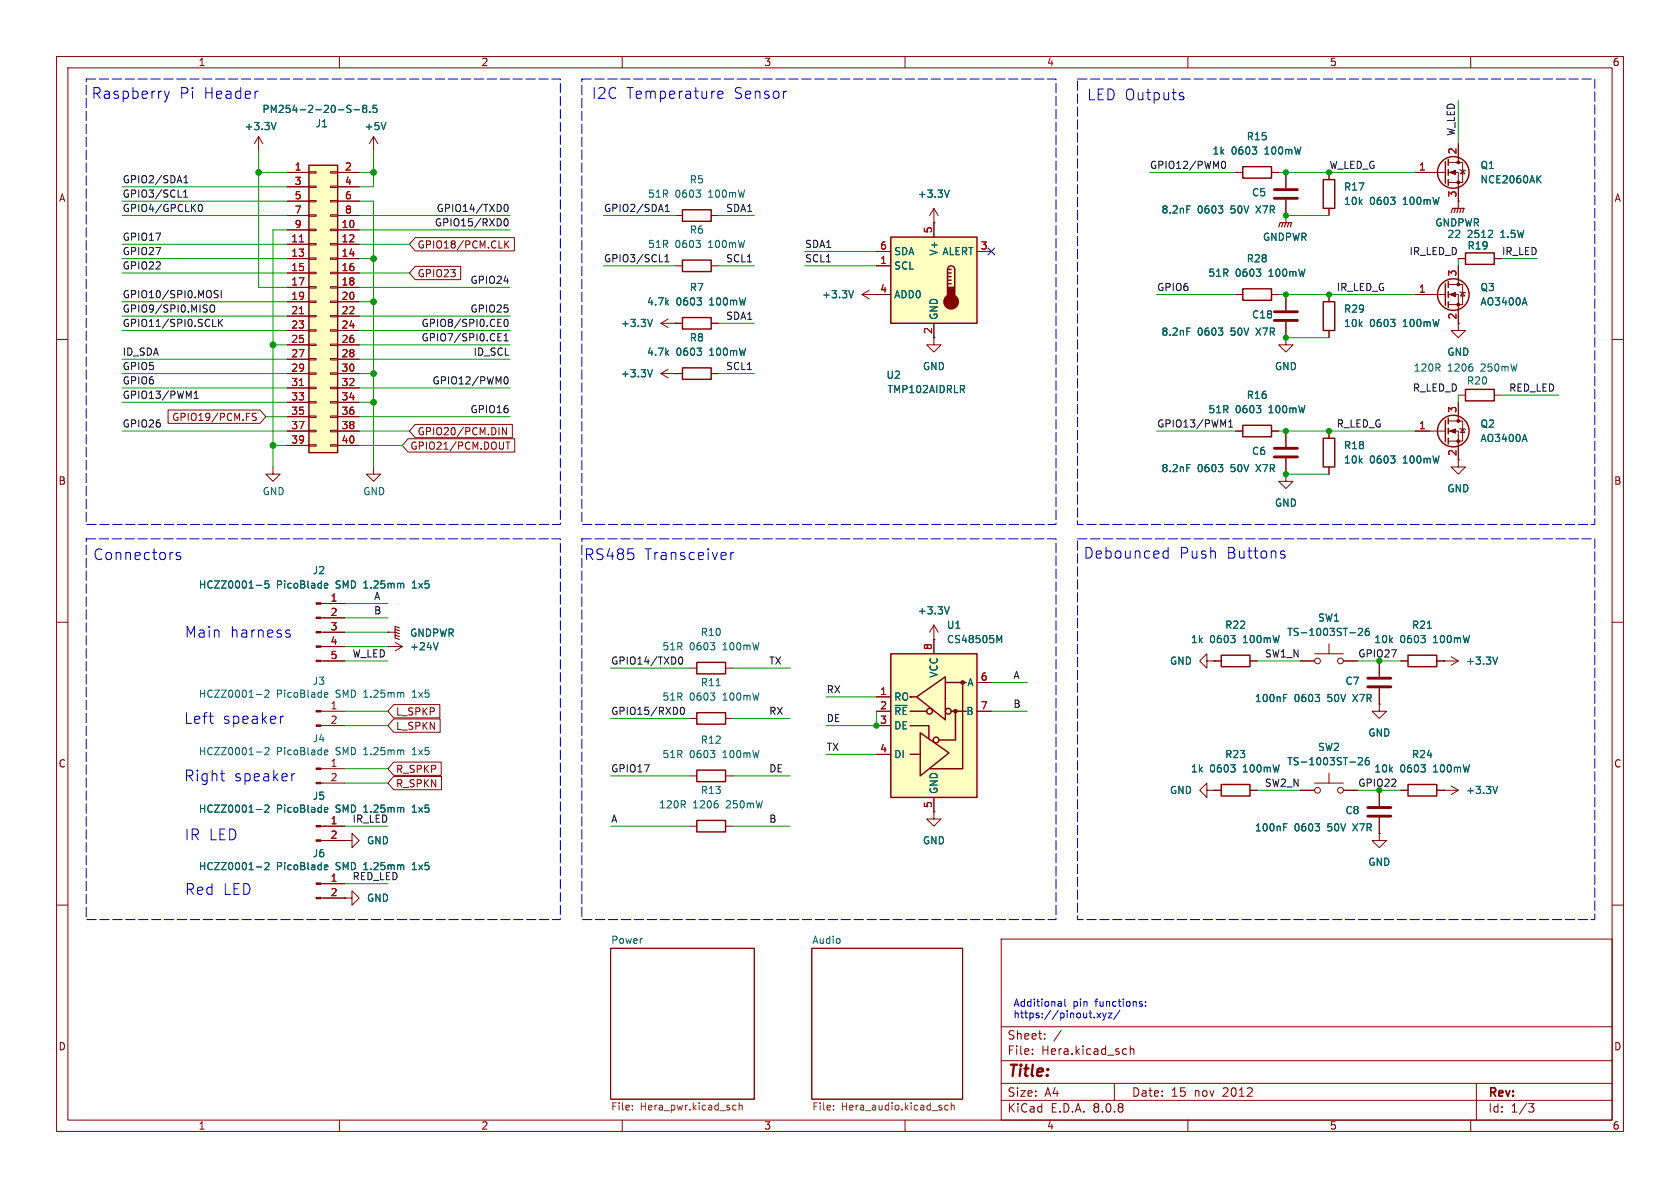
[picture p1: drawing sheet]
<svg xmlns="http://www.w3.org/2000/svg" width="297mm" height="210mm" viewBox="0 0 297 210" stroke-linecap="round" stroke-linejoin="round" font-family="sans-serif">
<g fill="none" stroke="#840000" stroke-width=".18">
<path d="M10 10h277v190h-277zM12 12h273v186h-273zM60 10v2M110 10v2M160 10v2M210 10v2M260 10v2M10 60h2M285 60h2M10 110h2M121.9 118.1h1.3M128.3 118.1h1.2"/>
<path d="M165.1 113h.1M165.1 110.5l-.8 1.3M165.1 110.5v2.5M165.1 110.5l.8 1.3M229.9 116.8h2.5M232.4 115.6h5.1M234.9 113.8v1.8M237.5 116.8h2.5M255.3 116.8h.1M255.3 116.8h2.5M256.5 116.1l1.3 .7M257.8 116.8l-1.3 .8"/>
<path d="M285 110h2M10 160h2M107.9 167.6h25.4v26.7h-25.4zM143.5 167.6h26.7v26.7h-26.7zM177 166h108v32h-108zM285 160h2M60 198v2M110 198v2M160 198v2M177 194.5h108M177 191.5h108M177 187.5h108"/>
<path d="M177 181.5h108M182.5 186.3v.1M182.5 185.5v.1M184.7 183.6v.1M184.7 182.8v.1M187.6 182.1l-1.3 2M197 191.5v3M199 185.4l.2 .1M199.2 186.3l-.2 .1M199.8 184.9v1.5M199.8 185.5l.2-.1 .4 .1 .1 .9M210 198v2"/>
<path d="M260 198v2M261 191.5v6.5M270.2 195.1h1l-.5 .6 .4 .1 .1 .5-.3 .3h-.4"/>
<circle cx="232.9" cy="116.8" r=".51"/>
<circle cx="237" cy="116.8" r=".51"/>
</g>
<path d="M111.8 196.1v.1M111.8 195.4v.2M129.6 196.2h.5M129.6 195.4h.5M130.7 195.5l.1-.1h.4v.8M130.7 194.9v1.3M147.4 196.1v.1M147.4 195.4v.2M167.6 195.4h-.3l-.3 .2 .1 .6h.5M168.2 195.5l.1-.1h.3l.1 .8M168.2 194.9v1.3" fill="none" stroke="#725600" stroke-width=".18"/>
<path d="M125.6 113.6h.8l-.5 .5M126.3 114.2v.6M167.8 107.3l-.4 1.2M240.2 111.2l.4-.1 .3 .3-.8 .9h.8M242 111.1h-.4a.86 .86 0 0 0 0 1.2l.4-.1 .1-.4-.3-.2h-.3l-.1 .2M264.8 116.1l-.5 1.3" fill="none" stroke="#006464" stroke-width=".18"/>
<path d="M123.2 117.1h5.1v2h-5.1z" fill="none" stroke="#840000" stroke-width=".25"/>
<path d="M157.5 115.6h15.2v25.4h-15.2z" fill="#ffffc2"/>
<g fill="none" stroke="#840000" stroke-width=".25">
<path d="M219.7 29.5h5.1v2h-5.1zM219.7 51.1h5.1v2h-5.1zM259.1 44.7h5.1v2h-5.1zM219.7 75.2h5.1v2h-5.1zM157.5 115.6h15.2v25.4h-15.2zM215.9 115.8h5.1v2.1h-5.1zM123.2 136.1h5.1v2.1h-5.1zM123.2 126h5.1v2h-5.1zM160.9 128.3h3.3v2.3M160.9 125.7h2.9M160.9 133.4h1.7M161 123.2h-.1h1"/>
<path d="M162.1 123.2l5-3.6v7.7zM162.7 129.5l5.1 3.6-5.1 4.1zM167.1 120.7h3.7M168.1 125.7h2.7M168.9 125.7v5.1h-2.9M170.2 120.7v15.2h-5.7M123.2 145h5.1v2.1h-5.1z"/>
<circle cx="164.3" cy="125.7" r=".51"/>
<circle cx="165.5" cy="130.8" r=".51"/>
<circle cx="167.6" cy="125.7" r=".51"/>
</g>
<g fill="#840000" stroke="#840000" stroke-width=".25">
<circle cx="168.9" cy="125.7" r=".28"/>
<circle cx="170.2" cy="120.7" r=".28"/>
</g>
<g fill="none" stroke="#840000" stroke-width=".18">
<path d="M45.7 24.1l-.7 1.3M45.7 24.1v2.6M45.7 24.1l.8 1.3M66 24.1l-.7 1.3M66 24.1v2.6M66 24.1l.8 1.3M218.4 30.5h1.3M224.8 30.5h1.3M116.8 57.2l1.3 .7M116.8 57.2h2.6M118.1 56.4l-1.3 .8M119.4 57.2h.1"/>
<path d="M218.4 52.1h1.3M224.8 52.1h1.3M227.3 59.7v1.3h1.3l-1.3 1.2-1.2-1.2h1.2M227.3 59.7h.1M257.8 45.7h1.3M264.2 45.7h1.2M218.4 76.2h1.3M224.8 76.2h1.3M227.3 76.2v2.8M48.3 82.6v1.2h1.2l-1.2 1.3-1.3-1.3h1.3M66 82.6v1.2h1.3l-1.3 1.3-1.2-1.3h1.2M227.3 81v2.8"/>
<path d="M56.7 116.8h4.3M56.7 114.3h4.3M56.7 111.8h4.3M56.7 109.2h4.3M56.7 106.7h4.3M68.6 111.8h.1M68.6 114.3h.1M68.6 114.3h2.5M68.6 111.8h1.2M69.8 113.5l1.3 .8M71.1 114.3l-1.3 .8M165.1 113v2.6"/>
<path d="M214.6 116.8h1.3M221 116.8h1.2M243.8 116.8v2.8M56.7 125.7h4.3M56.7 128.3h4.3M56.7 138.4h4.3M56.7 135.9h4.3M121.9 137.2h1.3M121.9 127h1.3M128.3 137.2h1.2M128.3 127h1.2M154.9 123.2h2.6"/>
<path d="M154.9 125.7h2.6M154.9 128.3h2.6M154.9 133.4h2.6M172.7 125.7h2.6M172.7 120.7h2.6M243.8 121.7v2.8M243.8 139.7v2.8M56.7 146.1h4.3M56.7 148.6h4.3M56.7 158.8h4.3M56.7 156.2h4.3M61 148.6h1.2v-1.3l1.3 1.3-1.3 1.3v-1.3"/>
<path d="M61 148.6h.1M61 158.8h1.2v-1.3l1.3 1.3-1.3 1.2v-1.2M61 158.8h.1M121.9 146.1h1.3M128.3 146.1h1.2M165.1 143.5v1.3h1.3l-1.3 1.3-1.3-1.3h1.3M165.1 143.5h.1M165.1 141v2.5M243.8 144.5v2.8"/>
</g>
<g fill="none" stroke="#006464" stroke-width=".18">
<path d="M48.8 21.7l-.4 1.2M68.2 21.7l-.4 1.2M221.4 26h.8l-.5 .5M222.1 26.6v.5M115.3 56.5l-.4 1.2M222.1 47.6h.8l-.4 .5M222.8 48.2v.5M263.1 42h.8M263.8 40.8v.5M222.1 71.7h.8l-.4 .5M222.8 72.3v.5M209.8 82.1h.6"/>
<path d="M215.4 82.1h.8l-.5 .5M216.1 82.7v.6M45.3 103.5h1M47.5 102.7h-.6l-.1 .6 .2-.1h.4l.2 .2-.1 .4-.2 .2-.5-.2M57.3 103.3l.2-.2h.3l.2 .2v.1l-.7 .1M57.3 103.8l.2 .2 .4-.1M72.9 104h.7M73 103l-.1 .1M77.5 113.6l-.5 1.3M176.2 112.3l.5 .9 .4-.9v1.3M217.6 112.3h.7l-.4 .5M218.3 112.9v.6"/>
<path d="M45.3 132.9h1M45.3 122.8h1M46.8 122.1l.5-.1 .3 .4-.8 .9h.8M46.8 132.3l.5-.1 .3 .3-.8 .9h.8M57.3 122.6l.2-.2h.3l.2 .2v.1l-.7 .1M57.3 132.8l.2-.2h.3l.2 .2v.1l-.7 .1M57.3 123.1l.2 .2 .4-.1M57.3 133.2l.2 .2h.4M72.9 133.4h.7M72.9 123.3h.7M73 132.5h-.1M73 122.3l-.1 .1"/>
<path d="M125.6 132.7h.8l-.5 .4M125.6 122.5h.8l-.5 .5M126.3 133.3v.5M126.3 123.1v.5M126.6 121.2h.7M226.9 123.4h.5M226.9 122.8h.6M232.5 122.8h.8l-.4 .4M233.2 123.4v.5M45.3 143.1h1M45.3 153.3h1M46.8 142.4l.5-.1 .3 .4-.8 .9h.8"/>
<path d="M46.8 152.6l.5-.1 .3 .3-.8 .9h.8M57.3 143.4l.2 .2 .4-.1M57.3 142.9l.2-.2h.3l.2 .2v.1l-.7 .2M57.3 153.1l.2-.2h.3l.2 .2v.1l-.7 .1M57.3 153.6l.2 .1h.4M72.9 143.6h.7M72.9 153.7h.7M73 142.6l-.1 .1M73 152.8h-.1M126.9 142.2v.5M226.9 146.2h.5M226.9 145.6h.6"/>
<path d="M232.5 145.6h.8l-.4 .5M233.2 146.2v.6"/>
</g>
<g fill="#840000" stroke="#840000" stroke-width=".18">
<path d="M55.9 148.5h.8v.2h-.8z"/>
<path d="M55.9 145.9h.8v.3h-.8z"/>
<path d="M55.9 158.6h.8v.3h-.8z"/>
<path d="M55.9 156.1h.8v.2h-.8z"/>
<path d="M55.9 116.7h.8v.3h-.8z"/>
<path d="M55.9 114.2h.8v.2h-.8z"/>
<path d="M55.9 111.6h.8v.3h-.8z"/>
<path d="M55.9 109.1h.8v.2h-.8z"/>
<path d="M55.9 106.6h.8v.2h-.8z"/>
<path d="M55.9 138.3h.8v.3h-.8z"/>
<path d="M55.9 135.8h.8v.2h-.8z"/>
<path d="M55.9 128.1h.8v.3h-.8z"/>
<path d="M55.9 125.6h.8v.3h-.8z"/>
</g>
<path d="M225.3 79.2h4.1M225.3 80.8h4.1M241.8 119.9h4.1M241.8 121.4h4.1M241.8 144.3h4.1M241.8 142.7h4.1" fill="none" stroke="#840000" stroke-width=".51"/>
<path d="M69.8 112.3l.8 .2M69.8 111.8l.8 .2M69.8 111.3l.8 .2M70.6 111l-.8-.3v2.1l.8 .2" fill="none" stroke="#840000" stroke-width=".2"/>
<path d="M54.6 29.2h5.1v50.8h-5.1z" fill="#ffffc2"/>
<g fill="none" stroke="#840000" stroke-width=".18">
<path d="M50.8 30.5h3.8M50.8 33h3.8M50.8 35.6h3.8M50.8 38.1h3.8M54.6 38h1.3v.2h-1.3zM54.6 35.4h1.3v.3h-1.3zM54.6 32.9h1.3v.2h-1.3zM54.6 30.4h1.3v.2h-1.3zM58.4 38h1.3v.2h-1.3zM58.4 35.4h1.3v.3h-1.3zM58.4 32.9h1.3v.2h-1.3zM58.4 30.4h1.3v.2h-1.3z"/>
<path d="M59.7 30.5h3.8M59.7 33h3.8M59.7 35.6h3.8M59.7 38.1h3.8M119.4 38.1h1.2M125.7 38.1h1.3M227.3 38.1h.1M227.3 30.5v2.8M227.3 35.3v4.1M50.8 40.6h3.8M50.8 43.2h3.8M50.8 45.7h3.8"/>
<path d="M50.8 48.3h3.8M50.8 50.8h3.8M50.8 53.3h3.8M50.8 55.9h3.8M50.8 58.4h3.8M54.6 58.3h1.3v.2h-1.3zM54.6 55.8h1.3v.2h-1.3zM54.6 53.2h1.3v.3h-1.3zM54.6 50.7h1.3v.2h-1.3zM54.6 48.1h1.3v.3h-1.3zM54.6 45.6h1.3v.2h-1.3zM54.6 43.1h1.3v.2h-1.3z"/>
<path d="M54.6 40.5h1.3v.3h-1.3zM58.4 58.3h1.3v.2h-1.3zM58.4 55.8h1.3v.2h-1.3zM58.4 53.2h1.3v.3h-1.3zM58.4 50.7h1.3v.2h-1.3zM58.4 48.1h1.3v.3h-1.3zM58.4 45.6h1.3v.2h-1.3zM58.4 43.1h1.3v.2h-1.3zM58.4 40.5h1.3v.3h-1.3zM59.7 40.6h3.8M59.7 43.2h3.8M59.7 45.7h3.8"/>
<path d="M59.7 48.3h3.8M59.7 50.8h3.8M59.7 53.3h3.8M59.7 55.9h3.8M59.7 58.4h3.8M119.4 57.2h1.2M119.4 47h1.2M125.7 57.2h1.3M125.7 47h1.3M227.3 52.1v2.8M227.3 56.9v2.8M50.8 61h3.8"/>
<path d="M50.8 63.5h3.8M50.8 66h3.8M50.8 68.6h3.8M50.8 71.1h3.8M50.8 73.7h3.8M50.8 76.2h3.8M50.8 78.7h3.8M54.6 78.6h1.3v.3h-1.3zM54.6 76.1h1.3v.2h-1.3zM54.6 73.5h1.3v.3h-1.3zM54.6 71h1.3v.2h-1.3zM54.6 68.5h1.3v.2h-1.3z"/>
<path d="M54.6 65.9h1.3v.3h-1.3zM54.6 63.4h1.3v.2h-1.3zM54.6 60.8h1.3v.3h-1.3zM58.4 78.6h1.3v.3h-1.3zM58.4 76.1h1.3v.2h-1.3zM58.4 73.5h1.3v.3h-1.3zM58.4 71h1.3v.2h-1.3zM58.4 68.5h1.3v.2h-1.3zM58.4 65.9h1.3v.3h-1.3zM58.4 63.4h1.3v.2h-1.3zM58.4 60.8h1.3v.3h-1.3zM59.7 61h3.8"/>
<path d="M59.7 63.5h3.8M59.7 66h3.8M59.7 68.6h3.8M59.7 71.1h3.8M59.7 73.7h3.8M59.7 76.2h3.8M59.7 78.7h3.8M116.8 66h3.8M116.8 66l1.3 .8M118.1 65.3l-1.3 .7M119.4 66h.1M125.7 66h1.3"/>
<path d="M234.9 76.2v1.3M250.2 76.2h5.3M256 76.2h1.8v6.4h1.3l-1.3 1.2-1.3-1.2h1.3M256 74.4h2.6v3.6h-2.6M257.8 71.1v3.3M258.1 75.7l.1 .1h.8l.1 .1M258.6 75.8l.4 .7h-.8zM227.3 83.8v1.3h1.3l-1.3 1.3-1.2-1.3h1.2M227.3 83.8h.1M234.9 82.6v1.2M247.6 116.8h1.3M254 116.8h1.3"/>
<path d="M229.9 139.7h2.5M232.4 138.4h5.1M234.9 136.7v1.7M237.5 139.7h2.5M243.8 124.5v1.2h1.3l-1.3 1.3-1.2-1.3h1.2M243.8 124.5h.1M247.6 139.7h1.3M254 139.7h1.3"/>
<circle cx="232.9" cy="139.7" r=".51"/>
<circle cx="237" cy="139.7" r=".51"/>
</g>
<g fill="none" stroke="#840000" stroke-width=".25">
<path d="M54.6 29.2h5.1v50.8h-5.1zM120.6 37.1h5.1v2h-5.1zM120.6 56.1h5.1v2.1h-5.1zM120.6 46h5.1v2h-5.1zM120.6 65h5.1v2.1h-5.1zM233.9 77.5h2.1v5.1h-2.1zM255.5 74.3v3.8M256 73.9v1M256 75.7v1M256 77.5v1M248.9 115.8h5.1v2.1h-5.1zM248.9 138.7h5.1v2h-5.1z"/>
<circle cx="256.9" cy="76.2" r="2.79"/>
</g>
<path d="M52.9 42.8h.8M52.9 55.5h.8M52.9 68.2h.8" fill="none" stroke="#a90000" stroke-width=".18"/>
<g fill="none" stroke="#006464" stroke-width=".18">
<path d="M61.3 19l.8 .5-.3 .4-.5-.1M62.1 18.7l-.5-.1-.3 .3M62.6 19.4h1M64.4 19.2l-.3 .2 .1 .4 .2 .1 .3-.1 .1-.2v-.2l-.2-.2M64.4 19.2l-.3-.3 .3-.3h.2l.2 .3-.2 .3M64.4 19.2h.2M65.4 19.8v.1M66.6 18.6h-.6l-.1 .6 .2-.1 .4 .1 .2 .1-.1 .5-.2 .1-.5-.1M123 33.6h.8l-.4 .5M123.8 34.2v.5M209.8 36.4h.6M215.4 36.4h.8l-.5 .5"/>
<path d="M216.1 37v.5M123 42.5h.8l-.4 .5M123.2 52.6h.8l-.4 .5M123.8 43.1v.5M123.9 53.3v.5M209.8 58h.6M215.4 58h.8l-.5 .5M216.1 58.6v.5M115.3 65.3l-.4 1.3M123.2 61.5h.8l-.4 .5M123.9 62.1v.6M269.5 76.8l.5 1.2"/>
<path d="M245.8 80.6h.8l-.4 .5M246.6 81.2v.5M251.2 112.3h.8l-.4 .5M251.9 112.9v.6M252.3 111.1h.8M240.2 134.1l.4-.2 .3 .4-.8 .9h.8M242 133.9l-.4 .1a.86 .86 0 0 0 0 1.2l.4-.1 .1-.4-.3-.3-.3 .1-.1 .2M251.2 135.2h.8l-.4 .5M251.9 135.8v.5"/>
</g>
<path d="M225.3 35.1h4.1M225.3 33.5h4.1M225.3 56.6h4.1M225.3 55.1h4.1" fill="none" stroke="#840000" stroke-width=".51"/>
<path d="M226.8 39.4l-.2 .7M227.3 39.4l-.2 .7M227.8 39.4l-.2 .7M226.1 40.1l.2-.7h2l-.2 .7" fill="none" stroke="#840000" stroke-width=".2"/>
<g fill="#840000" stroke="#840000" stroke-width=".18">
<path d="M256.3 76.2l1-.4v.8z"/>
<circle cx="257.8" cy="78" r=".25"/>
<circle cx="257.8" cy="74.4" r=".25"/>
</g>
<path d="M157.5 41.9h15.2v15.3h-15.2z" fill="#ffffc2"/>
<g fill="none" stroke="#840000" stroke-width=".25">
<path d="M233.9 31.8h2.1v5h-2.1zM255.5 28.6v3.8M256 28.2v1M256 30v1M256 31.8v1M157.5 41.9h15.2v15.3h-15.2zM167.5 47.6a.64 .64 0 0 1 .6-.6 .64 .64 0 0 1 .7 .6v3.2M167.5 50.2h.6M167.5 49.5h.6M167.5 48.9h.6M167.5 48.3h.6M167.5 47.6v3.2"/>
<path d="M167.5 47.6h.6M233.9 53.3h2.1v5.1h-2.1zM255.5 50.2v3.8M256 49.8v1M256 51.6v1M256 53.3v1.1M259.1 68.8h5.1v2.1h-5.1zM215.9 138.7h5.1v2h-5.1z"/>
<circle cx="256.9" cy="30.5" r="2.79"/>
<circle cx="256.9" cy="52.1" r="2.79"/>
</g>
<g fill="#840000" stroke="#840000" stroke-width=".25">
<path d="M167.5 50.8h1.3v1.9h-1.3z"/>
<circle cx="168.1" cy="53.3" r="1.27"/>
</g>
<g fill="none" stroke="#840000" stroke-width=".18">
<path d="M50.8 30.5h3.8M50.8 33h3.8M50.8 35.6h3.8M50.8 38.1h3.8M59.7 30.5h3.8M59.7 33h3.8M59.7 35.6h3.8M59.7 38.1h3.8M165.1 39.4h.1M165.1 36.8v5.1M165.1 36.8l-.8 1.3M165.1 36.8l.8 1.3"/>
<path d="M218.4 30.5h1.3M224.8 30.5h1.3M227.3 38.1h.1M227.3 30.5v2.8M227.3 35.3v2.8M234.9 30.5v1.3M234.9 36.8v1.3M250.2 30.5h5.3M256 30.5h1.8v6.3M256 28.7h2.6v3.6h-2.6M257.8 35.6h.1M257.8 25.4v3.3"/>
<path d="M258.1 30l.1 .1h.8l.1 .1M258.6 30.1l.4 .6h-.8zM50.8 40.6h3.8M50.8 43.2h3.8M50.8 45.7h3.8M50.8 48.3h3.8M50.8 50.8h3.8M50.8 53.3h3.8M50.8 55.9h3.8M50.8 58.4h3.8M59.7 40.6h3.8M59.7 43.2h3.8"/>
<path d="M59.7 45.7h3.8M59.7 48.3h3.8M59.7 50.8h3.8M59.7 53.3h3.8M59.7 55.9h3.8M59.7 58.4h3.8M73.4 42h17.5v2.4h-17.5l-1-1.2zM73.4 47.1h8v2.3h-8l-1-1.1zM89.2 42.6v1.3M89.4 43.1l.6 .8M90 42.6l-.8 .7M119.4 57.2h.1"/>
<path d="M119.4 57.2h1.2M125.7 57.2h1.3M152.4 52.1h5.1M152.4 52.1l1.3 .7M153.7 51.3l-1.3 .8M154.9 47h2.6M154.9 44.5h2.6M165.1 57.2v3.8h1.3l-1.3 1.2-1.3-1.2h1.3M172.7 44.5h2.6M218.4 52.1h1.3M224.8 52.1h1.3M227.3 59.7h.1"/>
<path d="M227.3 52.1v2.8M227.3 56.9v2.8M234.9 52.1v1.2M234.9 58.4v1.3M250.2 52.1h5.3M256 52.1h1.8v6.3h1.3l-1.3 1.3-1.3-1.3h1.3M256 50.3h2.6v3.5h-2.6M257.8 47v3.3M257.8 45.7h1.3M258.1 51.6l.1 .1h.8l.1 .1M258.6 51.7l.4 .6h-.8zM264.2 45.7h1.2"/>
<path d="M29.7 72.5h16.3l1 1.2-1 1.1h-16.3zM45.3 73.1h-.5l-.2 .1v.3l.6 .3 .1 .3-.2 .2h-.5M50.8 61h3.8M50.8 63.5h3.8M50.8 66h3.8M50.8 68.6h3.8M50.8 71.1h3.8M50.8 73.7h3.8M50.8 76.2h3.8M50.8 78.7h3.8M59.7 61h3.8M59.7 63.5h3.8"/>
<path d="M59.7 66h3.8M59.7 68.6h3.8M59.7 71.1h3.8M59.7 73.7h3.8M59.7 76.2h3.8M59.7 78.7h3.8M72.1 77.6h18.9v2.3h-18.9l-1-1.2zM73.4 75h17.2v2.4h-17.2l-1-1.2zM89.4 78.1h.8M89.5 75.6v1.3l-.7-1.3v1.3M89.8 78.1v1.3M119.4 66h.1"/>
<path d="M119.4 66h1.2M125.7 66h1.3M218.4 76.2h1.3M224.8 76.2h1.3M227.3 76.2v2.8M234.9 76.2v1.3M250.2 76.2h2.5M257.8 71.1v2.6M257.8 78.7v2.6M257.8 69.9h1.3M264.2 69.9h1.2M227.3 83.8h.1"/>
<path d="M227.3 81v2.8M234.9 82.6v1.2M57.1 106.7h3.9M57.1 109.2h3.9M57.1 111.8h3.9M57.1 114.3h3.9M57.1 116.8h3.9M68.6 111.8h.1M68.6 114.3h.1M165.1 113h.1M165.1 113v2.6M213.4 116.8v-1.2l-1.3 1.2 1.3 1.3v-1.3h1.2"/>
<path d="M214.6 116.8h.1M214.6 116.8h1.3M221 116.8h1.2M229.9 116.8h2.5M237.5 116.8h2.5M243.8 116.8v2.8M247.6 116.8h1.3M254 116.8h1.3M255.3 116.8h.1M69.6 127.1h8.2v2.3h-8.2l-1-1.1zM69.6 137.3h8.5v2.3h-8.5l-1-1.2zM69.6 134.7h8.4v2.4h-8.4l-1-1.2z"/>
<path d="M69.6 124.6h8.2v2.3h-8.2l-1-1.2zM154.9 123.2h2.6M154.9 125.7h2.6M154.9 128.3h2.6M154.9 133.4h2.6M172.7 125.7h2.6M172.7 120.7h2.6M213.4 139.7v-1.3l-1.3 1.3 1.3 1.3v-1.3h1.2M214.6 139.7h.1M214.6 139.7h1.3M221 139.7h1.2M229.9 139.7h2.5"/>
<path d="M237.5 139.7h2.5M243.8 124.5h.1M243.8 121.7v2.8M243.8 139.7v2.8M247.6 139.7h1.3M254 139.7h3.8M255.3 139.7h.1M256.5 138.9l1.3 .8M257.8 139.7l-1.3 .8M57.1 146.1h3.9M57.1 148.6h3.9M57.1 156.2h3.9"/>
<path d="M57.1 158.8h3.9M61 148.6h.1M61 158.8h.1M165.1 143.5h.1M165.1 141v2.5M243.8 147.3v1.3h1.3l-1.3 1.3-1.2-1.3h1.2M243.8 147.3h.1M243.8 144.5v2.8"/>
</g>
<g fill="none" stroke="#006464" stroke-width=".18">
<path d="M61.3 19l.8 .5-.3 .4-.5-.1M62.1 18.7l-.5-.1-.3 .3M62.6 19.4h1M64.4 19.2l-.3 .2 .1 .4 .2 .1 .3-.1 .1-.2v-.2l-.2-.2M64.4 19.2l-.3-.3 .3-.3h.2l.2 .3-.2 .3M64.4 19.2h.2M65.4 19.8v.1M66.6 18.6h-.6l-.1 .6 .2-.1 .4 .1 .2 .1-.1 .5-.2 .1-.5-.1M48.8 21.7l-.4 1.2M68.2 21.7l-.4 1.2M167.8 33.6l-.4 1.3M209.8 36.4h.6"/>
<path d="M215.4 36.4h.8l-.5 .5M216.1 37v.5M221.4 26h.8l-.5 .5M222.1 26.6v.5M245.8 34.9h.8l-.4 .5M246.6 35.5v.5M271.9 31.6l.5 .7M272.4 31.1l-.7 .7M115.3 56.5l-.4 1.2M123.2 52.6h.8l-.4 .5M123.9 53.3v.5M150.9 51.4l-.4 1.2"/>
<path d="M209.8 58h.6M215.4 58h.8l-.5 .5M216.1 58.6v.5M222.1 47.6h.8l-.4 .5M222.8 48.2v.5M245.8 56.5h.8l-.4 .4M246.6 57.1v.5M263.1 42h.8M263.8 40.8v.5M269.5 52.6l.5 1.3M115.3 65.3l-.4 1.3M123.2 61.5h.8l-.4 .5"/>
<path d="M123.9 62.1v.6M222.1 71.7h.8l-.4 .5M222.8 72.3v.5M260.3 64.9v.6M269.5 76.8l.5 1.2M209.8 82.1h.6M215.4 82.1h.8l-.5 .5M216.1 82.7v.6M245.8 80.6h.8l-.4 .5M246.6 81.2v.5M45.3 103.5h1M47.5 102.7h-.6l-.1 .6 .2-.1h.4l.2 .2-.1 .4-.2 .2-.5-.2"/>
<path d="M57.3 103.3l.2-.2h.3l.2 .2v.1l-.7 .1M57.3 103.8l.2 .2 .4-.1M72.9 104h.7M73 103l-.1 .1M77.5 113.6l-.5 1.3M167.8 107.3l-.4 1.2M176.2 112.3l.5 .9 .4-.9v1.3M217.6 112.3h.7l-.4 .5M218.3 112.9v.6M240.2 111.2l.4-.1 .3 .3-.8 .9h.8M242 111.1h-.4a.86 .86 0 0 0 0 1.2l.4-.1 .1-.4-.3-.2h-.3l-.1 .2M251.2 112.3h.8l-.4 .5"/>
<path d="M251.9 112.9v.6M252.3 111.1h.8M264.8 116.1l-.5 1.3M217.6 135.2h.7l-.4 .5M218.3 135.8v.5M226.9 123.4h.5M226.9 122.8h.6M232.5 122.8h.8l-.4 .4M233.2 123.4v.5M240.2 134.1l.4-.2 .3 .4-.8 .9h.8M242 133.9l-.4 .1a.86 .86 0 0 0 0 1.2l.4-.1 .1-.4-.3-.3-.3 .1-.1 .2M251.2 135.2h.8l-.4 .5"/>
<path d="M251.9 135.8v.5M264.8 139l-.5 1.3M45.3 143.1h1M45.3 153.3h1M46.8 142.4l.5-.1 .3 .4-.8 .9h.8M46.8 152.6l.5-.1 .3 .3-.8 .9h.8M57.3 143.4l.2 .2 .4-.1M57.3 142.9l.2-.2h.3l.2 .2v.1l-.7 .2M57.3 153.1l.2-.2h.3l.2 .2v.1l-.7 .1M57.3 153.6l.2 .1h.4M72.9 143.6h.7M72.9 153.7h.7"/>
<path d="M73 142.6l-.1 .1M73 152.8h-.1M226.9 146.2h.5M226.9 145.6h.6M232.5 145.6h.8l-.4 .5M233.2 146.2v.6"/>
</g>
<path d="M256.5 37.6l.3-.8h2l-.2 .8M257.3 36.8l-.3 .8M257.8 36.8l-.2 .8M258.3 36.8l-.2 .8" fill="none" stroke="#840000" stroke-width=".2"/>
<g fill="#840000" stroke="#840000" stroke-width=".18">
<path d="M256.3 52.1l1-.4v.8z"/>
<path d="M256.3 30.5l1-.4v.8z"/>
<circle cx="257.8" cy="53.8" r=".25"/>
<circle cx="257.8" cy="50.3" r=".25"/>
<circle cx="257.8" cy="32.3" r=".25"/>
<circle cx="257.8" cy="28.7" r=".25"/>
</g>
<g fill="none" stroke="#0f0f0f" stroke-width=".18">
<path d="M32.5 34.9h.7M32.5 33.9l.3-.3v1.3M32.5 32.3h.7M32.5 31.4l.4-.4v1.3M35.2 36.2l.2-.1a.68 .68 0 0 1 .4 .7 .68 .68 0 0 1-.4 .6 .84 .84 0 0 1-.2-1.2zM89.2 36.2l.2-.1a.68 .68 0 0 1 .4 .7 .68 .68 0 0 1-.4 .6l-.2-.1-.1-.4zM89.2 38.8l.2-.1a.68 .68 0 0 1 .4 .6 .68 .68 0 0 1-.4 .6l-.2-.1-.1-.3zM117.6 37.4h.7M117.6 36.5l.4-.4v1.3M215.9 29l.2-.4 .1-.1a.68 .68 0 0 1 .5 .6 .68 .68 0 0 1-.5 .7l-.1-.1-.2-.4M37.2 54.1l.2-.2a.43 .43 0 0 1 .6 .4v.5a.42 .42 0 0 1-.5 .4 .42 .42 0 0 1-.4-.4zM37.6 57.7h.6"/>
<path d="M38.6 51.4h-.5l-.2 .1v.4l.5 .2 .2 .3-.3 .2h-.5M38.6 56.4v1.3M38.8 57l.5 .7M39.1 51.4v1.2M39.3 56.4l-.7 .8M88 59.6h.4M88 59h.6M89.1 59.3l.4-.3v1.3M89.2 56.6l.2-.2a.68 .68 0 0 1 .4 .7 .68 .68 0 0 1-.4 .6l-.2-.1-.1-.4zM117.5 46.3h.8M117.5 45.4l.4-.4v1.3M34.3 70.4h.8"/>
<path d="M34.3 69.5l.4-.4v1.3M88 60.3h.6M89.1 60.3h.7M89.2 66.7l.2-.1a.68 .68 0 0 1 .4 .6 .68 .68 0 0 1-.4 .7l-.2-.1-.1-.4zM217.2 75.5h.7M217.2 74.6l.4-.4v1.3M120.1 116.3l.2-.2a.68 .68 0 0 1 .4 .7 .68 .68 0 0 1-.4 .6l-.2-.1-.1-.4zM120.4 125.1l.2-.1a.68 .68 0 0 1 .4 .7 .68 .68 0 0 1-.4 .6l-.2-.1-.1-.4z"/>
</g>
<g fill="none" stroke="#0000c2" stroke-width=".18">
<path d="M29 16.1l.5 1.3M29.5 17.4l-.3 .5M29.9 16.1l-.4 1.3M126.9 16.8l.9-.2-.1-.4-.5-.1-.3 .3 .1 .9 .2 .1 .5-.1M208.8 17l.4 .1 .1 .3-.3 .2h-.3M208.8 16.4l.4 .1M31.9 97.7h-.5l-.3 .2 .1 .3 .7 .2 .1 .2-.1 .2-.2 .1-.6-.1M129.2 97.7v1.2M129.7 97.7h-.3l-.2 .3M205.8 98.6l.2 .1 .5-.1M205.8 97.5l.2-.1 .5 .1M206.5 96.8v1.9"/>
<path d="M226.6 98l.5 .1 .1 .3-.3 .3h-.3M226.6 97.4l.5 .1M50.8 112l.4 .1 .1 .3-.2 .2h-.4M50.8 111.4l.4 .1M39 136.8h.7M39.5 138h.2M50.1 126.6l-.4 .2M52.1 136.8l-.4 .1M187.2 177h.3l.1 .2v.7M187.6 177.8l-.4 .1M187.6 177.3l-.4 .1M188.2 176.6v1.1l.2 .2"/>
<path d="M193.4 179.8v.1M193.9 179.1l.7 .8M194.6 179.1l-.7 .8M195 179.1l.3 .8M195.3 179.9l-.3 .4M195.6 179.1l-.3 .8M195.9 179.1h.7l-.7 .8h.7M198 178.6l-1.1 1.6M201.6 177l.3 .1M201.6 177.5h.3l.1 .2-.2 .2h-.3M202.5 177.8v.1M202.5 177.1v.1"/>
</g>
<path d="M15.2 14h83.9v78.7h-83.9zM102.9 14h83.8v78.7h-83.8zM190.5 14h91.4v78.7h-91.4zM15.2 95.3h83.9v67.3h-83.9zM102.9 95.3h83.8v67.3h-83.8zM190.5 95.3h91.4v67.3h-91.4z" fill="none" stroke="#0000c2" stroke-width=".18" stroke-dasharray="1.7 .6"/>
<g fill="none" stroke="#009600" stroke-width=".18">
<path d="M257.8 17.8v7.6M21.6 33h29.2M21.6 38.1h29.2M21.6 35.6h29.2M45.7 30.5h5.1M45.7 26.7v24.1h5.1M63.5 30.5h2.5M63.5 35.6h2.5v47M63.5 38.1h26.7M66 26.7v6.3h-2.5M106.7 38.1h12.7M127 38.1h6.3"/>
<path d="M203.2 30.5h15.2M226.1 30.5h24.1M227.3 38.1h7.6M21.6 53.3h29.2M21.6 45.7h29.2M21.6 58.4h29.2M21.6 55.9h29.2M21.6 48.3h29.2M21.6 43.2h29.2M50.8 40.6h-2.5v42M63.5 53.3h2.5M63.5 45.7h2.5"/>
<path d="M63.5 58.4h26.7M63.5 55.9h26.7M63.5 50.8h26.7M63.5 48.3h8.9M63.5 43.2h8.9M63.5 40.6h26.7M106.7 47h12.7M127 47h6.3M127 57.2h6.3M142.2 47h12.7M142.2 44.5h12.7M204.5 52.1h13.9"/>
<path d="M226.1 52.1h24.1M227.3 59.7h7.6M257.8 45.7v1.3M265.4 45.7h6.4M21.6 63.5h29.2M21.6 66h29.2M21.6 68.6h29.2M21.6 76.2h29.2M21.6 71.1h29.2M47 73.7h3.8M48.3 78.7h2.5M48.3 61h2.5"/>
<path d="M63.5 63.5h26.7M63.5 66h2.5M63.5 68.6h26.7M63.5 76.2h8.9M63.5 71.1h2.5M63.5 73.7h26.7M63.5 78.7h7.6M63.5 61h26.7M127 66h6.3M204.5 76.2h13.9M226.1 76.2h24.1M257.8 69.9v1.2"/>
<path d="M265.4 69.9h10.2M227.3 83.8h7.6M61 116.8h7.6M61 111.8h7.6M61 109.2h7.6M61 106.7h7.6M61 114.3h7.6M107.9 118.1h14M129.5 118.1h10.2M222.2 116.8h7.7M240 116.8h7.6M61 125.7h7.6"/>
<path d="M61 135.9h7.6M61 138.4h7.6M61 128.3h7.6M107.9 127h14M107.9 137.2h14M129.5 127h10.2M129.5 137.2h10.2M146 123.2h8.9M146 133.4h8.9M154.9 125.7v2.6h-8.9M175.3 125.7h6.3M175.3 120.7h6.3"/>
<path d="M222.2 139.7h7.7M240 139.7h7.6M61 146.1h7.6M61 156.2h7.6M107.9 146.1h14M129.5 146.1h10.2"/>
</g>
<path d="M174.7 43.8l1.2 1.3M175.9 43.8l-1.2 1.3" fill="none" stroke="#000084" stroke-width=".18"/>
<path d="M52.9 42.8h.8M52.9 55.5h.8M52.9 68.2h.8" fill="none" stroke="#a90000" stroke-width=".18"/>
<g fill="#009600" stroke="#009600" stroke-width=".18">
<circle cx="45.7" cy="30.5" r=".51"/>
<circle cx="66" cy="53.3" r=".51"/>
<circle cx="66" cy="45.7" r=".51"/>
<circle cx="48.3" cy="78.7" r=".51"/>
<circle cx="66" cy="71.1" r=".51"/>
<circle cx="66" cy="66" r=".51"/>
<circle cx="48.3" cy="61" r=".51"/>
<circle cx="66" cy="30.5" r=".51"/>
<circle cx="227.3" cy="76.2" r=".46"/>
<circle cx="227.3" cy="83.8" r=".46"/>
<circle cx="234.9" cy="52.1" r=".46"/>
<circle cx="227.3" cy="59.7" r=".46"/>
<circle cx="227.3" cy="52.1" r=".46"/>
<circle cx="227.3" cy="38.1" r=".46"/>
<circle cx="243.8" cy="139.7" r=".46"/>
<circle cx="243.8" cy="116.8" r=".46"/>
<circle cx="154.9" cy="128.3" r=".46"/>
<circle cx="227.3" cy="30.5" r=".46"/>
<circle cx="234.9" cy="30.5" r=".46"/>
<circle cx="234.9" cy="76.2" r=".46"/>
</g>
<text font-size="2.8" fill="#840000" x="178" y="190.9">Title:</text>
<g font-size="2.7" fill="#0000c2">
<text x="16.1" y="17.7">Raspberry</text>
<text x="31.7" y="17.7">Pi</text>
<text x="36" y="17.7">Header</text>
<text x="104.6" y="17.7">I2C</text>
<text x="110.7" y="17.7">Temperature</text>
<text x="129.7" y="17.7">Sensor</text>
<text x="192.1" y="17.9">LED Outputs</text>
<text x="16.4" y="99.2">Connectors</text>
<text x="103.2" y="99.2">RS485</text>
<text x="113.9" y="99.2">Transceiver</text>
<text x="191.5" y="99">Debounced</text>
<text x="208.5" y="99">Push</text>
<text x="216.9" y="99">Buttons</text>
<text x="32.6" y="112.9">Main</text>
<text x="40.7" y="112.9">harness</text>
<text x="32.5" y="128.2">Left</text>
<text x="39.4" y="128.2">speaker</text>
<text x="32.5" y="138.3">Right</text>
<text x="41.4" y="138.3">speaker</text>
<text x="32.6" y="148.8">IR LED</text>
<text x="32.6" y="158.4">Red</text>
<text x="39.4" y="158.4">LED</text>
</g>
<g font-size="2.1" fill="#840000">
<text x="178" y="184">Sheet:</text>
<text x="178" y="186.7">File:</text>
<text x="184.1" y="186.7">Hera.kicad_sch</text>
<text x="178" y="196.9">KiCad</text>
<text x="178" y="194.1">Size:</text>
<text x="184.7" y="194.1">A4</text>
<text x="185.7" y="196.9">E.D.A.</text>
<text x="193.3" y="196.9">8.0.8</text>
<text x="200" y="194.1">Date:</text>
<text x="207" y="194.1">15</text>
<text x="211.2" y="194.1">nov</text>
<text x="216.3" y="194.1">2012</text>
<text x="263" y="194.3">Rev:</text>
<text x="263" y="196.9">Id:</text>
<text x="267.1" y="196.9">1/3</text>
</g>
<g font-size="1.8" fill="#840000">
<text x="35" y="11.9">1</text>
<text x="85" y="11.9">2</text>
<text x="135" y="11.9">3</text>
<text x="185" y="11.9">4</text>
<text x="235" y="11.9">5</text>
<text x="285" y="11.9">6</text>
<text x="10.3" y="35.9">A</text>
<text x="285.3" y="35.9">A</text>
<text x="73.7" y="44.1">GPIO18/PCM.CLK</text>
<text x="73.7" y="49.2">GPIO23</text>
<text x="30.3" y="74.6">GPIO19/PCM.FS</text>
<text x="73.7" y="77.2">GPIO20/PCM.DIN</text>
<text x="72.5" y="79.7">GPIO21/PCM.DOUT</text>
<text x="257.6" y="80.7" transform="rotate(-90 257.6 80.7)">2</text>
<text x="10.3" y="85.9">B</text>
<text x="285.3" y="85.9">B</text>
<text x="69.9" y="129.2">L_SPKN</text>
<text x="69.9" y="126.7">L_SPKP</text>
<text x="10.3" y="135.9">C</text>
<text x="69.9" y="136.8">R_SPKP</text>
<text x="285.3" y="135.9">C</text>
<text x="69.9" y="139.4">R_SPKN</text>
<text x="10.3" y="185.9">D</text>
<text x="285.3" y="185.9">D</text>
<text x="35" y="199.9">1</text>
<text x="85" y="199.9">2</text>
<text x="135" y="199.9">3</text>
<text x="185" y="199.9">4</text>
<text x="235" y="199.9">5</text>
<text x="285" y="199.9">6</text>
</g>
<g font-size="1.8" fill="#006464">
<text x="43.1" y="23.2">+3.3V</text>
<text x="46.3" y="20.2">PM254-2-20-S-8.5</text>
<text x="55.7" y="22.7">J1</text>
<text x="64.4" y="23.2">+5V</text>
<text x="214.3" y="27.5">1k</text>
<text x="217.7" y="27.5">0603</text>
<text x="220.3" y="25">R15</text>
<text x="223.7" y="27.5">100mW</text>
<text x="114.5" y="35.2">51R</text>
<text x="119.3" y="35.2">0603</text>
<text x="121.8" y="32.6">R5</text>
<text x="125.3" y="35.2">100mW</text>
<text x="162.2" y="35.2">+3.3V</text>
<text x="221.2" y="34.9">C5</text>
<text x="237.5" y="33.9">R17</text>
<text x="261.6" y="32.6">NCE2060AK</text>
<text x="261.6" y="30.1">Q1</text>
<text x="121.8" y="41.5">R6</text>
<text x="205.2" y="37.9">8.2nF</text>
<text x="211.7" y="37.9">0603</text>
<text x="217.7" y="37.9">50V</text>
<text x="222.4" y="37.9">X7R</text>
<text x="237.5" y="36.4">10k</text>
<text x="242.1" y="36.4">0603</text>
<text x="248.1" y="36.4">100mW</text>
<text x="253.7" y="40.2">GNDPWR</text>
<text x="114.5" y="44">51R</text>
<text x="119.3" y="44">0603</text>
<text x="125.3" y="44">100mW</text>
<text x="158" y="47.9">SCL</text>
<text x="158" y="45.3">SDA</text>
<text x="166" y="45.3" transform="rotate(-90 166 45.3)">V+</text>
<text x="166.5" y="45.3">ALERT</text>
<text x="220.3" y="46.6">R28</text>
<text x="223.2" y="42.8">GNDPWR</text>
<text x="255.8" y="42.3">22</text>
<text x="259.3" y="44.3">R19</text>
<text x="259.4" y="42.3">2512</text>
<text x="265.4" y="42.3">1.5W</text>
<text x="121.8" y="51.7">R7</text>
<text x="145.2" y="52.9">+3.3V</text>
<text x="158" y="52.9">ADD0</text>
<text x="213.5" y="49.1">51R</text>
<text x="218.4" y="49.1">0603</text>
<text x="224.4" y="49.1">100mW</text>
<text x="261.6" y="51.7">Q3</text>
<text x="109.7" y="58">+3.3V</text>
<text x="114.3" y="54.2">4.7k</text>
<text x="119.5" y="54.2">0603</text>
<text x="125.5" y="54.2">100mW</text>
<text x="166" y="56.6" transform="rotate(-90 166 56.6)">GND</text>
<text x="205.2" y="59.5">8.2nF</text>
<text x="211.7" y="59.5">0603</text>
<text x="217.7" y="59.5">50V</text>
<text x="221.2" y="56.5">C18</text>
<text x="222.4" y="59.5">X7R</text>
<text x="237.5" y="58">10k</text>
<text x="237.5" y="55.5">R29</text>
<text x="242.1" y="58">0603</text>
<text x="248.1" y="58">100mW</text>
<text x="261.6" y="54.2">AO3400A</text>
<text x="114.3" y="63.1">4.7k</text>
<text x="119.5" y="63.1">0603</text>
<text x="121.8" y="60.6">R8</text>
<text x="125.5" y="63.1">100mW</text>
<text x="163.1" y="65.6">GND</text>
<text x="225.3" y="65.6">GND</text>
<text x="249.8" y="65.9">120R</text>
<text x="255.8" y="63.1">GND</text>
<text x="255.9" y="65.9">1206</text>
<text x="261.9" y="65.9">250mW</text>
<text x="109.7" y="66.9">+3.3V</text>
<text x="156.6" y="67.2">U2</text>
<text x="156.8" y="69.7">TMP102AIDRLR</text>
<text x="220.3" y="70.7">R16</text>
<text x="259.2" y="68.2">R20</text>
<text x="213.5" y="73.3">51R</text>
<text x="218.4" y="73.3">0603</text>
<text x="224.4" y="73.3">100mW</text>
<text x="261.6" y="75.8">Q2</text>
<text x="205.2" y="83.7">8.2nF</text>
<text x="211.7" y="83.7">0603</text>
<text x="217.7" y="83.7">50V</text>
<text x="221.2" y="80.6">C6</text>
<text x="222.4" y="83.7">X7R</text>
<text x="237.5" y="82.1">10k</text>
<text x="237.5" y="79.6">R18</text>
<text x="242.1" y="82.1">0603</text>
<text x="248.1" y="82.1">100mW</text>
<text x="261.6" y="78.3">AO3400A</text>
<text x="46.3" y="87.7">GND</text>
<text x="64.1" y="87.7">GND</text>
<text x="225.3" y="89.8">GND</text>
<text x="255.8" y="87.2">GND</text>
<text x="55.2" y="101.7">J2</text>
<text x="35.1" y="104.2">HCZZ0001-5</text>
<text x="48.9" y="104.2">PicoBlade</text>
<text x="59.5" y="104.2">SMD 1.25mm</text>
<text x="73.4" y="104.2">1x5</text>
<text x="72.4" y="112.8">GNDPWR</text>
<text x="123.8" y="112.6">R10</text>
<text x="162.2" y="108.8">+3.3V</text>
<text x="167.3" y="111.4">U1</text>
<text x="167.3" y="113.9">CS48505M</text>
<text x="210.4" y="113.9">1k</text>
<text x="213.9" y="113.9">0603</text>
<text x="216.5" y="111.4">R22</text>
<text x="219.9" y="113.9">100mW</text>
<text x="227.5" y="112.6">TS-1003ST-26</text>
<text x="232.9" y="110.1">SW1</text>
<text x="242.9" y="113.9">10k</text>
<text x="247.5" y="113.9">0603</text>
<text x="249.5" y="111.4">R21</text>
<text x="253.5" y="113.9">100mW</text>
<text x="72.4" y="115.2">+24V</text>
<text x="117" y="115.2">51R</text>
<text x="121.9" y="115.2">0603</text>
<text x="127.9" y="115.2">100mW</text>
<text x="166" y="119.9" transform="rotate(-90 166 119.9)">VCC</text>
<text x="206.7" y="117.7">GND</text>
<text x="259.1" y="117.7">+3.3V</text>
<text x="35.1" y="123.5">HCZZ0001-2</text>
<text x="48.9" y="123.5">PicoBlade</text>
<text x="55.2" y="121.3">J3</text>
<text x="59.5" y="123.5">SMD 1.25mm</text>
<text x="73.4" y="123.5">1x5</text>
<text x="117" y="124.1">51R</text>
<text x="121.9" y="124.1">0603</text>
<text x="123.8" y="121.5">R11</text>
<text x="127.9" y="124.1">100mW</text>
<text x="158" y="124.1">RO</text>
<text x="170.9" y="121.5">A</text>
<text x="221.8" y="124.3">100nF</text>
<text x="228.8" y="124.3">0603</text>
<text x="234.8" y="124.3">50V</text>
<text x="237.8" y="121.3">C7</text>
<text x="239.5" y="124.3">X7R</text>
<text x="55.2" y="131.4">J4</text>
<text x="123.8" y="131.7">R12</text>
<text x="158" y="126.6">~{RE}</text>
<text x="158" y="129.1">DE</text>
<text x="170.7" y="126.6">B</text>
<text x="241.8" y="130.4">GND</text>
<text x="35.1" y="133.7">HCZZ0001-2</text>
<text x="48.9" y="133.7">PicoBlade</text>
<text x="59.5" y="133.7">SMD 1.25mm</text>
<text x="73.4" y="133.7">1x5</text>
<text x="117" y="134.2">51R</text>
<text x="121.9" y="134.2">0603</text>
<text x="127.9" y="134.2">100mW</text>
<text x="158" y="134.2">DI</text>
<text x="210.4" y="136.8">1k</text>
<text x="213.9" y="136.8">0603</text>
<text x="216.5" y="134.2">R23</text>
<text x="219.9" y="136.8">100mW</text>
<text x="227.5" y="135.5">TS-1003ST-26</text>
<text x="232.9" y="132.9">SW2</text>
<text x="242.9" y="136.8">10k</text>
<text x="247.5" y="136.8">0603</text>
<text x="249.5" y="134.2">R24</text>
<text x="253.5" y="136.8">100mW</text>
<text x="35.1" y="143.9">HCZZ0001-2</text>
<text x="48.9" y="143.9">PicoBlade</text>
<text x="55.2" y="141.6">J5</text>
<text x="59.5" y="143.9">SMD 1.25mm</text>
<text x="73.4" y="143.9">1x5</text>
<text x="116.4" y="143.1">120R</text>
<text x="122.5" y="143.1">1206</text>
<text x="123.8" y="140.6">R13</text>
<text x="128.5" y="143.1">250mW</text>
<text x="166" y="140.5" transform="rotate(-90 166 140.5)">GND</text>
<text x="206.7" y="140.6">GND</text>
<text x="259.1" y="140.6">+3.3V</text>
<text x="64.8" y="149.5">GND</text>
<text x="163.1" y="149.5">GND</text>
<text x="221.8" y="147.2">100nF</text>
<text x="228.8" y="147.2">0603</text>
<text x="234.8" y="147.2">50V</text>
<text x="237.8" y="144.1">C8</text>
<text x="239.5" y="147.2">X7R</text>
<text x="35.1" y="154">HCZZ0001-2</text>
<text x="48.9" y="154">PicoBlade</text>
<text x="55.2" y="151.7">J6</text>
<text x="59.5" y="154">SMD 1.25mm</text>
<text x="73.4" y="154">1x5</text>
<text x="241.8" y="153.3">GND</text>
<text x="64.8" y="159.6">GND</text>
<text x="107.9" y="166.9">Power</text>
<text x="143.5" y="166.9">Audio</text>
</g>
<g font-size="1.8" fill="#0f0f0f">
<text x="203.2" y="29.9">GPIO12/PWM0</text>
<text x="234.9" y="29.9">W_LED_G</text>
<text x="257.3" y="24.1" transform="rotate(-90 257.3 24.1)">W_LED</text>
<text x="21.6" y="32.5">GPIO2/SDA1</text>
<text x="21.6" y="35">GPIO3/SCL1</text>
<text x="21.6" y="37.6">GPIO4/GPCLK0</text>
<text x="76.8" y="40.1">GPIO15/RXD0</text>
<text x="77.1" y="37.6">GPIO14/TXD0</text>
<text x="106.7" y="37.6">GPIO2/SDA1</text>
<text x="128.3" y="37.6">SDA1</text>
<text x="21.6" y="45.2">GPIO27</text>
<text x="21.6" y="47.7">GPIO22</text>
<text x="21.6" y="42.6">GPIO17</text>
<text x="106.7" y="46.5">GPIO3/SCL1</text>
<text x="128.3" y="46.5">SCL1</text>
<text x="142.2" y="43.9">SDA1</text>
<text x="142.2" y="46.5">SCL1</text>
<text x="249.1" y="45.2">IR_LED_D</text>
<text x="265.4" y="45.2">IR_LED</text>
<text x="21.6" y="52.8">GPIO10/SPI0.MOSI</text>
<text x="83.1" y="50.3">GPIO24</text>
<text x="204.5" y="51.5">GPIO6</text>
<text x="236.2" y="51.5">IR_LED_G</text>
<text x="21.6" y="57.9">GPIO11/SPI0.SCLK</text>
<text x="21.6" y="55.3">GPIO9/SPI0.MISO</text>
<text x="74.4" y="57.9">GPIO8/SPI0.CE0</text>
<text x="83.1" y="55.3">GPIO25</text>
<text x="128.3" y="56.6">SDA1</text>
<text x="21.6" y="65.5">GPIO5</text>
<text x="21.6" y="63">ID_SDA</text>
<text x="74.4" y="60.4">GPIO7/SPI0.CE1</text>
<text x="83.6" y="63">ID_SCL</text>
<text x="128.3" y="65.5">SCL1</text>
<text x="21.6" y="68">GPIO6</text>
<text x="21.6" y="70.6">GPIO13/PWM1</text>
<text x="76.4" y="68">GPIO12/PWM0</text>
<text x="249.7" y="69.3">R_LED_D</text>
<text x="266.7" y="69.3">RED_LED</text>
<text x="21.6" y="75.7">GPIO26</text>
<text x="83.1" y="73.1">GPIO16</text>
<text x="204.5" y="75.7">GPIO13/PWM1</text>
<text x="236.2" y="75.7">R_LED_G</text>
<text x="66" y="106.1">A</text>
<text x="66" y="108.7">B</text>
<text x="62.2" y="116.3">W_LED</text>
<text x="107.9" y="117.6">GPIO14/TXD0</text>
<text x="135.9" y="117.6">TX</text>
<text x="223.5" y="116.3">SW1_N</text>
<text x="240" y="116.3">GPIO27</text>
<text x="146" y="122.7">RX</text>
<text x="179.1" y="120.1">A</text>
<text x="179.1" y="125.2">B</text>
<text x="107.9" y="126.5">GPIO15/RXD0</text>
<text x="135.9" y="126.5">RX</text>
<text x="146" y="127.7">DE</text>
<text x="107.9" y="136.6">GPIO17</text>
<text x="135.9" y="136.6">DE</text>
<text x="146" y="132.8">TX</text>
<text x="223.5" y="139.2">SW2_N</text>
<text x="240" y="139.2">GPIO22</text>
<text x="62.2" y="145.5">IR_LED</text>
<text x="107.9" y="145.5">A</text>
<text x="135.9" y="145.5">B</text>
<text x="62.2" y="155.7">RED_LED</text>
</g>
<g font-size="1.8" fill="#a90000">
<text x="257.6" y="27.4" transform="rotate(-90 257.6 27.4)">2</text>
<text x="52" y="30.2">1</text>
<text x="52" y="32.8">3</text>
<text x="52" y="35.3">5</text>
<text x="60.9" y="30.2">2</text>
<text x="60.9" y="32.8">4</text>
<text x="60.9" y="35.3">6</text>
<text x="250.8" y="30.2">1</text>
<text x="257.6" y="35" transform="rotate(-90 257.6 35)">3</text>
<text x="52" y="37.8">7</text>
<text x="52" y="40.4">9</text>
<text x="60.3" y="40.4">10</text>
<text x="60.9" y="37.8">8</text>
<text x="164.8" y="41.3" transform="rotate(-90 164.8 41.3)">5</text>
<text x="51.4" y="42.9">11</text>
<text x="51.4" y="45.5">13</text>
<text x="60.3" y="42.9">12</text>
<text x="60.3" y="45.5">14</text>
<text x="155.5" y="46.7">1</text>
<text x="155.5" y="44.2">6</text>
<text x="173.3" y="44.2">3</text>
<text x="51.4" y="48">15</text>
<text x="51.4" y="50.5">17</text>
<text x="51.4" y="53.1">19</text>
<text x="60.3" y="48">16</text>
<text x="60.3" y="50.5">18</text>
<text x="60.3" y="53.1">20</text>
<text x="155.5" y="51.8">4</text>
<text x="250.8" y="51.8">1</text>
<text x="257.6" y="49" transform="rotate(-90 257.6 49)">3</text>
<text x="51.4" y="55.6">21</text>
<text x="51.4" y="58.2">23</text>
<text x="60.3" y="55.6">22</text>
<text x="60.3" y="58.2">24</text>
<text x="164.8" y="59.1" transform="rotate(-90 164.8 59.1)">2</text>
<text x="257.6" y="56.6" transform="rotate(-90 257.6 56.6)">2</text>
<text x="51.4" y="60.7">25</text>
<text x="51.4" y="63.2">27</text>
<text x="51.4" y="65.8">29</text>
<text x="60.3" y="60.7">26</text>
<text x="60.3" y="63.2">28</text>
<text x="60.3" y="65.8">30</text>
<text x="51.4" y="68.3">31</text>
<text x="51.4" y="70.9">33</text>
<text x="60.3" y="68.3">32</text>
<text x="60.3" y="70.9">34</text>
<text x="51.4" y="73.4">35</text>
<text x="51.4" y="75.9">37</text>
<text x="60.3" y="73.4">36</text>
<text x="60.3" y="75.9">38</text>
<text x="250.8" y="75.9">1</text>
<text x="257.6" y="73.1" transform="rotate(-90 257.6 73.1)">3</text>
<text x="51.4" y="78.5">39</text>
<text x="60.3" y="78.5">40</text>
<text x="58.3" y="106.4">1</text>
<text x="58.3" y="109">2</text>
<text x="58.3" y="111.5">3</text>
<text x="58.3" y="114">4</text>
<text x="58.3" y="116.6">5</text>
<text x="164.8" y="115" transform="rotate(-90 164.8 115)">8</text>
<text x="58.3" y="125.5">1</text>
<text x="155.5" y="122.9">1</text>
<text x="155.5" y="125.5">2</text>
<text x="173.3" y="120.4">6</text>
<text x="173.3" y="125.5">7</text>
<text x="58.3" y="128">2</text>
<text x="155.5" y="128">3</text>
<text x="58.3" y="135.6">1</text>
<text x="155.5" y="133.1">4</text>
<text x="58.3" y="138.2">2</text>
<text x="164.8" y="142.9" transform="rotate(-90 164.8 142.9)">5</text>
<text x="58.3" y="145.8">1</text>
<text x="58.3" y="148.3">2</text>
<text x="58.3" y="156">1</text>
<text x="58.3" y="158.5">2</text>
</g>
<g font-size="1.8" fill="#0000c2">
<text x="179.1" y="178">Additional</text>
<text x="189.7" y="178">pin</text>
<text x="193.7" y="178">functions:</text>
<text x="179.1" y="180.1">https://pinout.xyz/</text>
</g>
<g font-size="1.8" fill="#725600">
<text x="107.9" y="196.6">File:</text>
<text x="113.2" y="196.6">Hera_pwr.kicad_sch</text>
<text x="143.5" y="196.6">File:</text>
<text x="148.7" y="196.6">Hera_audio.kicad_sch</text>
</g>
</svg>
